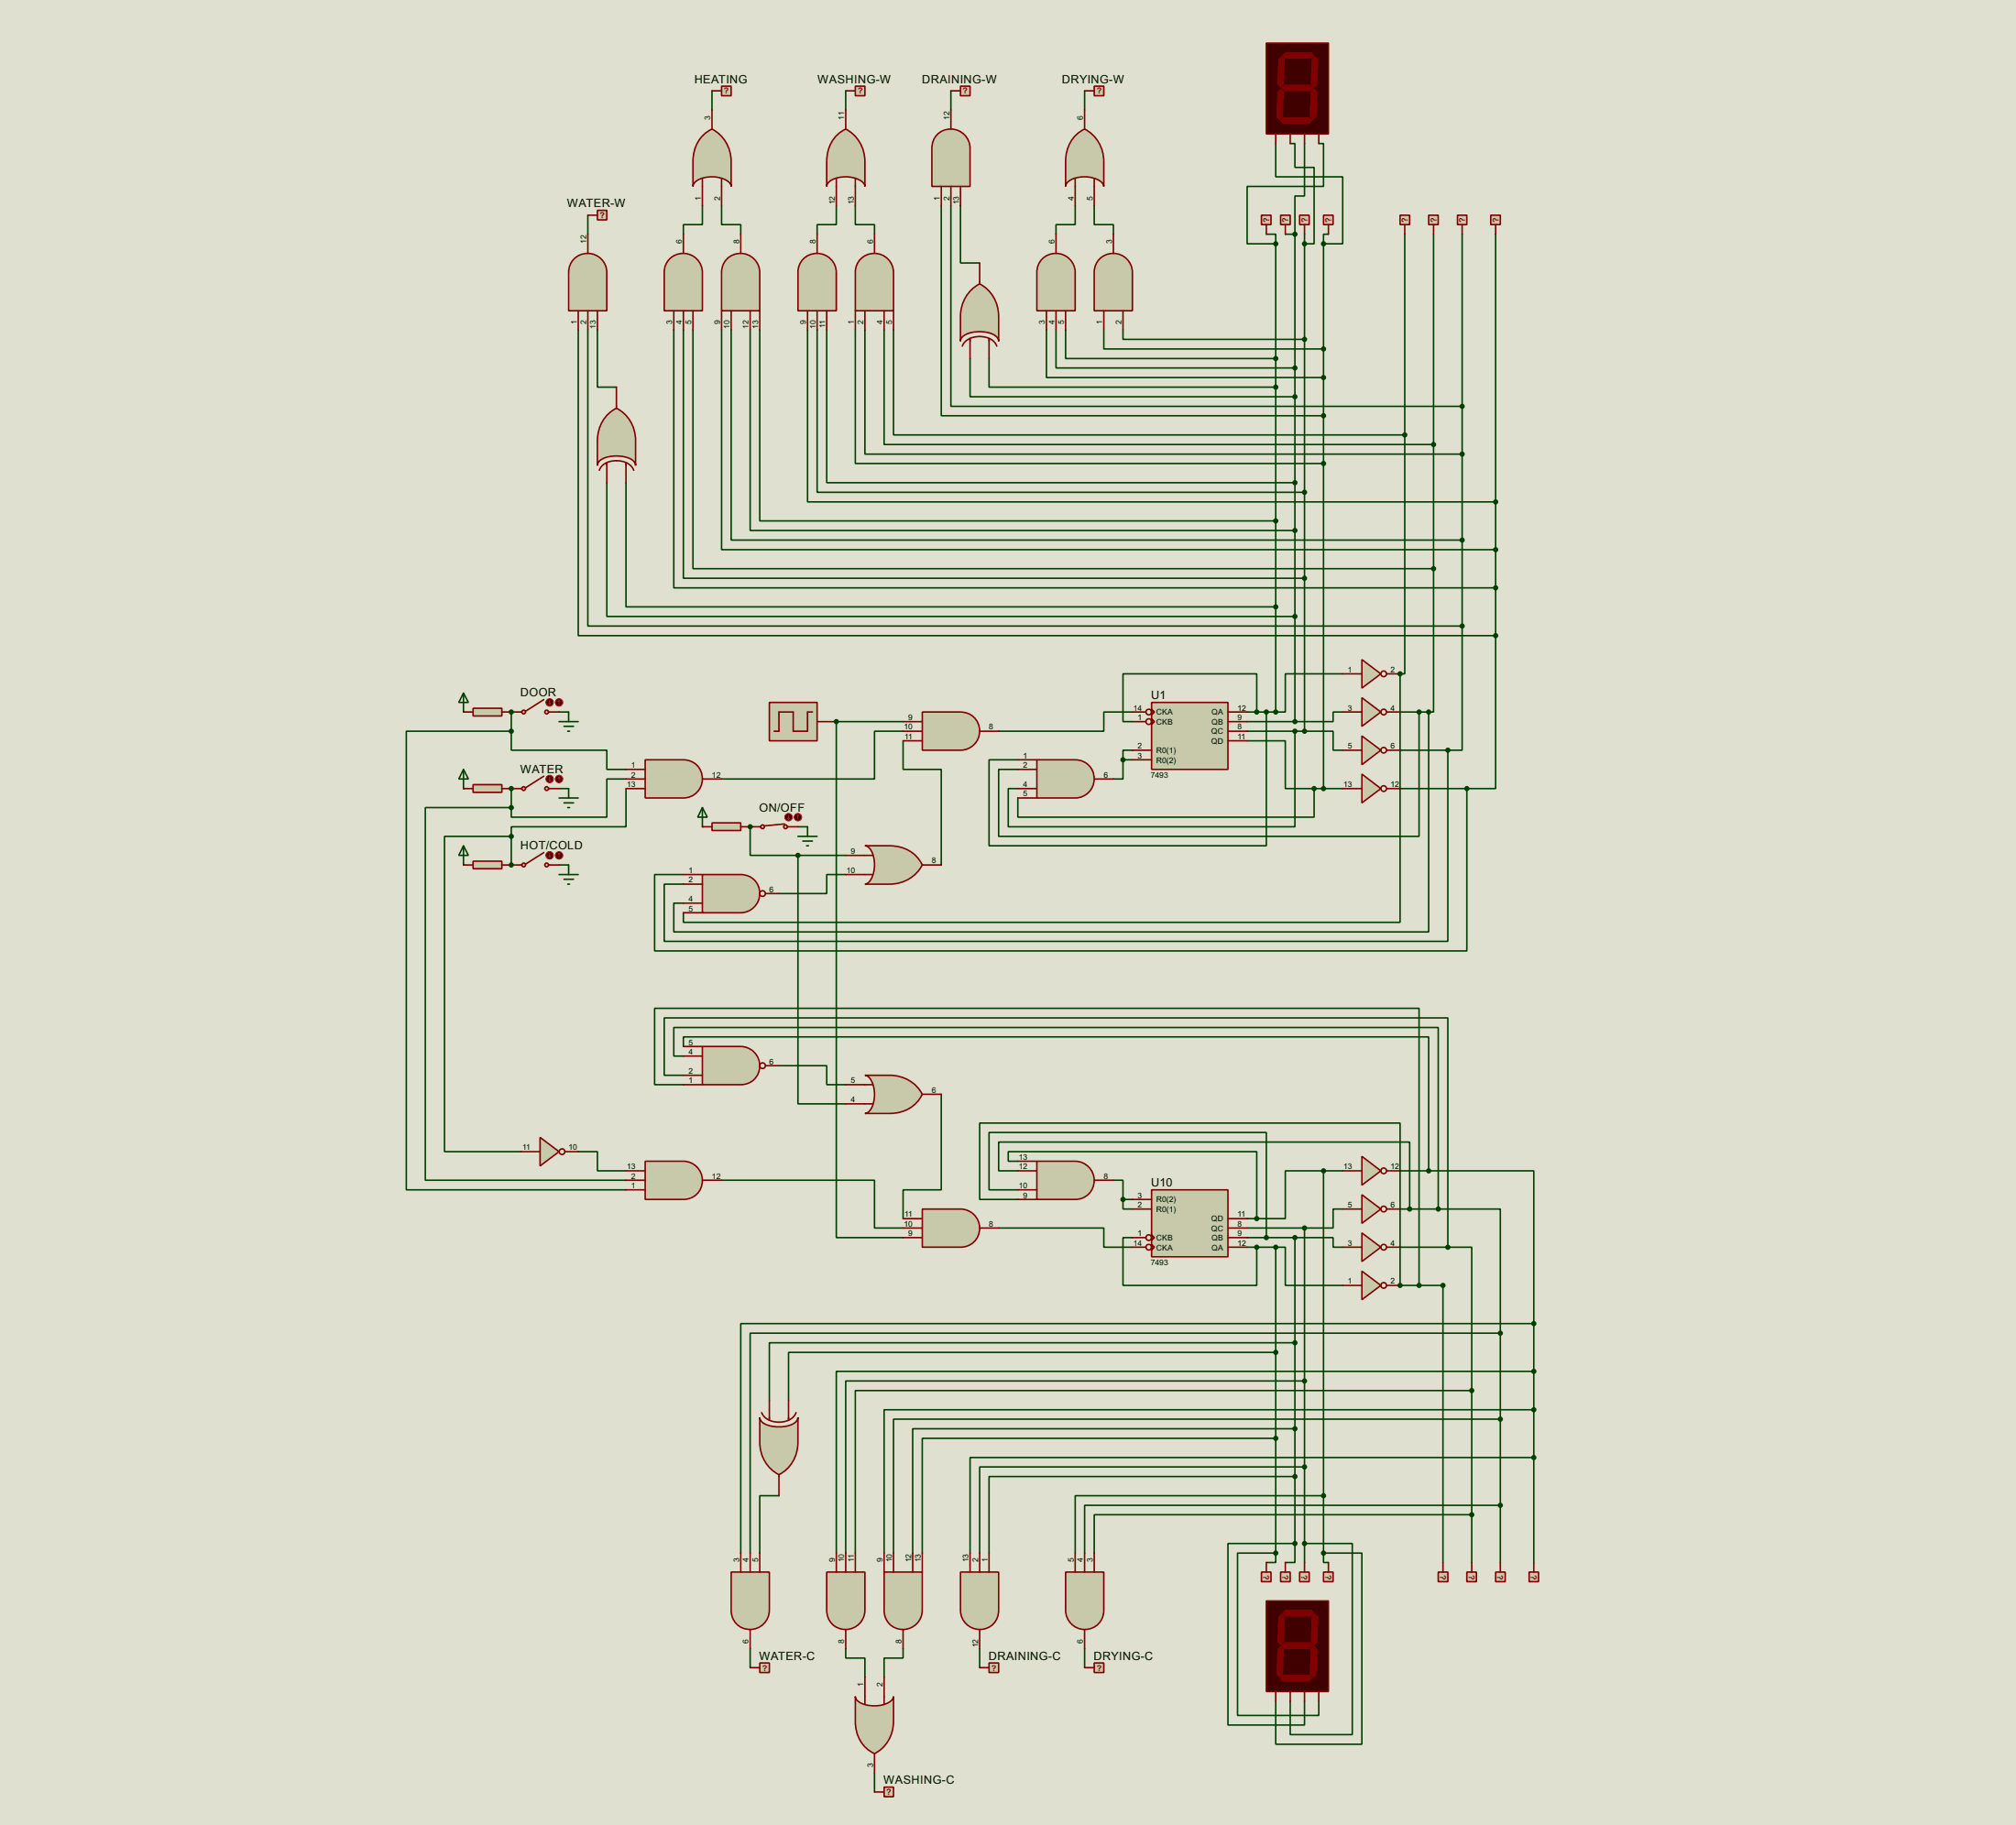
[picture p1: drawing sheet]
<svg xmlns="http://www.w3.org/2000/svg" width="536mm" height="485mm" viewBox="0 0 536 485" stroke-linecap="round" stroke-linejoin="round" font-family="sans-serif">
<path d="M0 0h535.9v485.1h-535.9z" fill="#e0e0d0"/>
<path d="M356.9 179.1h-15.2v10.2h-2.6M301 199.4h-2.5v2.6M331.5 189.3h2.6v-10.2h-35.6v12.7h2.5M331.5 194.4h22.9v5h2.5M331.5 196.9h10.2v12.7h7.6M344.2 194.4v25.4h-76.2v-10.2h2.6M356.9 189.3h-2.5v2.5h-22.9M372.2 189.3h5v33h-111.7v-17.8h5.1M298.5 202v5.1h-2.5M298.5 202h2.5M349.3 209.6v7.6h-78.7v-5.1M349.3 209.6h7.6" fill="none" stroke="#004000" stroke-width=".4"/>
<g fill="#004000">
<circle cx="123.2" cy="189.3" r=".2"/>
<circle cx="123.2" cy="209.6" r=".2"/>
<circle cx="123.2" cy="229.9" r=".2"/>
</g>
<path d="M148.6 189.3h2.6" fill="none" stroke="#004000" stroke-width=".4"/>
<circle cx="135.9" cy="189.3" r=".2" fill="#004000"/>
<path d="M148.6 209.6h2.6" fill="none" stroke="#004000" stroke-width=".4"/>
<circle cx="135.9" cy="209.6" r=".2" fill="#004000"/>
<path d="M148.6 229.9h2.6" fill="none" stroke="#004000" stroke-width=".4"/>
<circle cx="135.9" cy="229.9" r=".2" fill="#004000"/>
<path d="M240.1 194.4h-7.6v12.7h-40.7M240.1 196.9v7.6h10.1v25.4M301 189.3h-7.6v5.1h-27.9M377.2 189.3h2.6v58.4h-200.7v-7.6h2.6M224.8 232.5h-5v5h-12.7" fill="none" stroke="#004000" stroke-width=".4"/>
<circle cx="186.7" cy="219.8" r=".2" fill="#004000"/>
<path d="M212.1 219.8h2.6" fill="none" stroke="#004000" stroke-width=".4"/>
<circle cx="199.4" cy="219.8" r=".2" fill="#004000"/>
<g fill="none" stroke="#004000" stroke-width=".4">
<path d="M339.1 38.2v8.8h17.8v17.8h-5.1v-2.5h1.3M343 38.2h1.2v6.3h5.1v20.3h-2.5v-2.5M346.8 38.2v13.9h-2.6v10.2h-2.5M350.6 38.2h1.2v11.4h-20.3v15.2h7.6v-2.5h-2.5M135.9 194.4v5h25.4v5.1h5.1M135.9 194.4h-27.9v121.9h58.4M135.9 189.3v5.1M135.9 214.7h-22.8v99h53.3M135.9 209.6v5.1M166.4 207.1h-5.1v10.1h-25.4v-2.5M166.4 209.6v10.2h-30.5v2.5M199.4 219.8v7.6h12.7"/>
<path d="M135.9 222.3h-17.7v83.8h20.3M135.9 222.3v7.6M212.1 227.4v66h12.7M212.1 227.4h12.7M207.1 283.3h12.7v5h5M250.2 290.9v25.4h-10.1v7.6M153.7 306.1h5.1v5.1h7.6M191.8 313.7h40.7v12.7h7.6M296 313.7h2.5v5.1M298.5 318.8v2.6h2.5M298.5 318.8h2.5M351.8 311.2h5.1"/>
<path d="M265.5 326.4h27.9v5.1h7.6M301 329h-2.5v12.7h35.6v-10.2M331.5 331.5h10.2v10.2h15.2M344.2 329h10.2v2.5h2.5M356.9 321.4h-2.5v5h-22.9M383.6 341.7v73.6M336.6 415.3h2.5v-2.5h-10.1v43.2h21.6v-3.8M341.7 415.3h2.5v-5h-17.8v48.2h20.4v-6.3M346.8 415.3v-5h12.7v50.8h-16.5v-8.9M353.1 415.3h-1.3v-2.5h10.2v50.8h-22.9v-11.4"/>
</g>
<circle cx="372.2" cy="179.1" r=".2" fill="#004000"/>
<g fill="none" stroke="#004000" stroke-width=".4">
<path d="M189.3 24.2v5.1M224.8 24.2v5.1M252.8 24.2v5.1M288.3 24.2v5.1M156.3 57.2v5.1M186.7 54.7v5h-5v2.6M191.8 54.7v5h5.1v2.6M222.3 54.7v5h-5.1v2.6M227.4 54.7v5h5.1v2.6M250.2 54.7v55.8h101.6M252.8 54.7v53.3h135.9M255.3 54.7v15.2h5.1"/>
<path d="M285.8 54.7v5h-5.1v2.6M290.9 54.7v5h5.1v2.6M339.1 64.8v124.5h-5M344.2 62.3v129.5M346.8 64.8v129.6M351.8 64.8v144.8M373.4 62.3v53.3M381.1 62.3v88.9M388.7 62.3v104.1M397.6 62.3v106.7M153.7 87.7v81.3h243.9M156.3 87.7v78.7h232.4"/>
<path d="M158.8 87.7v15.2h5.1M179.1 87.7v68.6h218.5M181.7 87.7v66h165.1M184.2 87.7v63.5h196.9M191.8 87.7v58.4h205.8M194.4 87.7v55.9h194.3M199.4 87.7v53.3h144.8M202 87.7v50.8h137.1M214.7 87.7v45.7h182.9M217.2 87.7v43.2h129.6M219.8 87.7v40.6h124.4M227.4 87.7v35.5h124.4"/>
<path d="M229.9 87.7v33h158.8M235 87.7v30.5h146.1M237.5 87.7v27.9h135.9M257.9 95.3v10.2h86.3M262.9 95.3v7.6h76.2M278.2 87.7v12.7h73.6M280.7 87.7v10.1h63.5M283.3 87.7v7.6h55.8M293.4 87.7v5.1h58.4M298.5 87.7v2.5h48.3M373.4 115.6v63.5h-1.2v66.1h-190.5v-2.6M161.3 128.3v35.6h182.9"/>
<path d="M166.4 128.3v33h172.7M381.1 151.2v38.1h-1.3M388.7 166.4v33h-3.8M397.6 169v40.6h-7.7M336.6 189.3v35.5h-73.7v-22.8h7.7M372.2 199.4h12.7M384.9 199.4v50.8h-208.3v-15.2h5.1M372.2 209.6h17.7M389.9 209.6v43.2h-215.9v-20.3h7.7M181.7 278.2v-2.6h198.1v35.6h-7.6M181.7 280.7h-2.6v-7.6h203.2v48.3h-10.1M181.7 285.8h-5.1v-15.2h208.3v60.9h-12.7"/>
<path d="M181.7 288.3h-7.7v-20.3h203.2v73.7M270.6 308.7h-2.6v-2.6h66.1v17.8M270.6 311.2h-5.1v-7.6h109.2v17.8M270.6 316.3h-7.7v-15.3h73.7v28M351.8 311.2h-10.1v12.7h-7.6M331.5 323.9h2.6M331.5 329h12.7M372.2 341.7h11.4"/>
</g>
<circle cx="372.2" cy="341.7" r=".2" fill="#004000"/>
<g fill="none" stroke="#004000" stroke-width=".4">
<path d="M240.1 191.8h-17.8v137.2h17.8M270.6 318.8h-10.2v-20.3h111.8v43.2M351.8 311.2v101.6M379.8 311.2h27.9v40.6M339.1 331.5v81.3M344.2 329v81.3M346.8 326.4v83.9M382.3 321.4h16.5v33M384.9 331.5h6.3v38.1M339.1 359.5h-129.5v12.7M344.2 356.9h-139.7v15.3M398.8 354.4h-199.4v58.4"/>
<path d="M398.8 354.4v60.9M407.7 351.8h-210.8v61M407.7 351.8v63.5M344.2 379.8h-101.6v33M346.8 367.1h-122v45.7M391.2 369.6h-163.8v43.2M391.2 369.6v45.7M398.8 377.2h-161.3v35.6M407.7 364.5h-185.4v48.3M407.7 374.7h-172.7v38.1M207.1 397.6h-5.1v15.2M339.1 382.3h-93.9v30.5"/>
<path d="M344.2 392.5h-81.3v20.3M346.8 389.9h-86.4v22.9M351.8 397.6h-66v15.2M407.7 387.4h-149.8v25.4M391.2 402.6h-100.3v10.2M398.8 400.1h-110.5v12.7M199.4 438.2v5.1M224.8 438.2v2.5h5.1v5.1M240.1 438.2v2.5h-5.1v5.1M260.4 438.2v5.1M288.3 438.2v5.1M232.5 471.2v5.1"/>
</g>
<circle cx="222.3" cy="191.8" r=".2" fill="#004000"/>
<path d="M306.1 186.7h20.3v17.8h-20.3z" fill="#c8c8aa" stroke="#800000" stroke-width=".4"/>
<g fill="none" stroke="#800000" stroke-width=".4">
<path d="M301 189.3h3.6M301 191.8h3.6M301 199.4h5.1M306.1 188.5l.8 .8-.8 .7zM306.1 191.1l.8 .7-.8 .8zM326.4 189.3h5.1M326.4 191.8h5.1M326.4 194.4h5.1M326.4 196.9h5.1M301 202h5.1"/>
<circle cx="305.3" cy="191.8" r=".75"/>
<circle cx="305.3" cy="189.3" r=".75"/>
</g>
<circle cx="334" cy="189.3" r=".5" fill="#004000" stroke="#004000" stroke-width=".4"/>
<path d="M345.5 57.2h2.5v2.5h-2.5z" fill="#c8c8aa" stroke="#800000" stroke-width=".4"/>
<path d="M346.8 59.7v2.6" fill="none" stroke="#800000" stroke-width=".4"/>
<path d="M351.8 57.2h2.6v2.5h-2.6z" fill="#c8c8aa" stroke="#800000" stroke-width=".4"/>
<path d="M353.1 59.7v2.6" fill="none" stroke="#800000" stroke-width=".4"/>
<path d="M340.4 57.2h2.6v2.5h-2.6z" fill="#c8c8aa" stroke="#800000" stroke-width=".4"/>
<path d="M341.7 59.7v2.6" fill="none" stroke="#800000" stroke-width=".4"/>
<path d="M335.3 57.2h2.6v2.5h-2.6z" fill="#c8c8aa" stroke="#800000" stroke-width=".4"/>
<path d="M336.6 59.7v2.6" fill="none" stroke="#800000" stroke-width=".4"/>
<path d="M362 175.3l5.1 3.8-5.1 3.8z" fill="#c8c8aa" stroke="#800000" stroke-width=".4"/>
<g fill="none" stroke="#800000" stroke-width=".4">
<path d="M356.9 179.1h5.1M368.6 179.1h3.6"/>
<circle cx="367.8" cy="179.1" r=".75"/>
</g>
<path d="M362 185.5l5.1 3.8-5.1 3.8z" fill="#c8c8aa" stroke="#800000" stroke-width=".4"/>
<g fill="none" stroke="#800000" stroke-width=".4">
<path d="M356.9 189.3h5.1M368.6 189.3h3.6"/>
<circle cx="367.8" cy="189.3" r=".75"/>
</g>
<path d="M362 195.6l5.1 3.8-5.1 3.9z" fill="#c8c8aa" stroke="#800000" stroke-width=".4"/>
<g fill="none" stroke="#800000" stroke-width=".4">
<path d="M356.9 199.4h5.1M368.6 199.4h3.6"/>
<circle cx="367.8" cy="199.4" r=".75"/>
</g>
<path d="M362 205.8l5.1 3.8-5.1 3.8z" fill="#c8c8aa" stroke="#800000" stroke-width=".4"/>
<g fill="none" stroke="#800000" stroke-width=".4">
<path d="M356.9 209.6h5.1M368.6 209.6h3.6"/>
<circle cx="367.8" cy="209.6" r=".75"/>
</g>
<path d="M387.4 57.2h2.5v2.5h-2.5z" fill="#c8c8aa" stroke="#800000" stroke-width=".4"/>
<path d="M388.7 59.7v2.6" fill="none" stroke="#800000" stroke-width=".4"/>
<path d="M396.3 57.2h2.5v2.5h-2.5z" fill="#c8c8aa" stroke="#800000" stroke-width=".4"/>
<path d="M397.6 59.7v2.6" fill="none" stroke="#800000" stroke-width=".4"/>
<path d="M379.8 57.2h2.5v2.5h-2.5z" fill="#c8c8aa" stroke="#800000" stroke-width=".4"/>
<path d="M381.1 59.7v2.6" fill="none" stroke="#800000" stroke-width=".4"/>
<path d="M372.2 57.2h2.5v2.5h-2.5z" fill="#c8c8aa" stroke="#800000" stroke-width=".4"/>
<path d="M373.4 59.7v2.6" fill="none" stroke="#800000" stroke-width=".4"/>
<g fill="#004000" stroke="#004000" stroke-width=".4">
<circle cx="339.1" cy="189.3" r=".5"/>
<circle cx="351.8" cy="209.6" r=".5"/>
<circle cx="346.7" cy="194.4" r=".5"/>
<circle cx="344.2" cy="191.8" r=".5"/>
</g>
<path d="M275.6 202h10.2a5.1 5.1 0 0 1 5.1 5 5.1 5.1 0 0 1-5.1 5.1h-10.2z" fill-rule="evenodd" fill="#c8c8aa" stroke="#800000" stroke-width=".4"/>
<path d="M270.6 202h5M270.6 204.5h5M270.6 209.6h5M270.6 212.1h5M290.9 207.1h5.1" fill="none" stroke="#800000" stroke-width=".4"/>
<g fill="#004000" stroke="#004000" stroke-width=".4">
<circle cx="349.3" cy="209.6" r=".5"/>
<circle cx="344.2" cy="194.4" r=".5"/>
<circle cx="377.2" cy="189.3" r=".5"/>
</g>
<path d="M336.6 11.5h16.5v24.1h-16.5z" fill="#400000" stroke="#800000" stroke-width=".4"/>
<g fill="#800000" stroke="#800000" stroke-width=".24">
<path d="M340.9 14.8l.8-.8h6.8l.8 .8-.8 .7h-6.8z" fill-rule="evenodd"/>
<path d="M348.8 15.8l.8-.8 .7 .8-.2 6.6-.8 .8-.8-.8z" fill-rule="evenodd"/>
<path d="M340.7 23.4l.7-.7h6.9l.8 .7-.8 .8h-6.9z" fill-rule="evenodd"/>
<path d="M340.7 15l.7 .8-.2 6.6-.8 .8-.7-.8 .2-6.6z" fill-rule="evenodd"/>
<path d="M348.5 24.4l.8-.7 .8 .7-.3 6.6-.7 .8-.8-.8z" fill-rule="evenodd"/>
<path d="M341.2 31.3h6.8l.8 .8-.8 .7h-6.8l-.8-.7z" fill-rule="evenodd"/>
<path d="M339.7 24.4l.7-.7 .8 .7-.3 6.6-.7 .8-.8-.8z" fill-rule="evenodd"/>
</g>
<path d="M339.1 35.6v2.6M343 35.6v2.6M346.8 35.6v2.6M350.6 35.6v2.6" fill="none" stroke="#800000" stroke-width=".4"/>
<circle cx="298.5" cy="202" r=".5" fill="#004000" stroke="#004000" stroke-width=".4"/>
<path d="M123.2 184.2l1.3 2.5h-2.5zM123.2 184.2v5.1" fill="none" stroke="#004000" stroke-width=".4"/>
<path d="M125.8 188.3h7.6v2h-7.6z" fill="#c8c8aa" stroke="#800000" stroke-width=".4"/>
<path d="M123.2 189.3h2.6M133.4 189.3h2.5" fill="none" stroke="#800000" stroke-width=".4"/>
<path d="M148.6 191.8h5.1M149.9 193.1h2.6M150.9 194.4h.5M151.2 189.3v2.5M123.2 204.5l1.3 2.6h-2.5zM123.2 204.5v5.1" fill="none" stroke="#004000" stroke-width=".4"/>
<path d="M125.8 208.6h7.6v2h-7.6z" fill="#c8c8aa" stroke="#800000" stroke-width=".4"/>
<path d="M123.2 209.6h2.6M133.4 209.6h2.5" fill="none" stroke="#800000" stroke-width=".4"/>
<path d="M148.6 212.1h5.1M149.9 213.4h2.6M150.9 214.7h.5M151.2 209.6v2.5M123.2 224.8l1.3 2.6h-2.5zM123.2 224.8v5.1" fill="none" stroke="#004000" stroke-width=".4"/>
<path d="M125.8 228.9h7.6v2h-7.6z" fill="#c8c8aa" stroke="#800000" stroke-width=".4"/>
<path d="M123.2 229.9h2.6M133.4 229.9h2.5" fill="none" stroke="#800000" stroke-width=".4"/>
<path d="M148.6 232.5h5.1M149.9 233.7h2.6M150.9 235h.5M151.2 229.9v2.6" fill="none" stroke="#004000" stroke-width=".4"/>
<g fill="#c8c8aa" stroke="#800000" stroke-width=".4">
<circle cx="145.3" cy="189.3" r=".5"/>
<circle cx="139.2" cy="189.3" r=".5"/>
</g>
<path d="M135.9 189.3h2.8M144.6 186l-4.8 3M145.9 189.3h2.7" fill="none" stroke="#800000" stroke-width=".4"/>
<circle cx="146.1" cy="186.7" r="1" fill="#400000" stroke="#f00" stroke-width=".24"/>
<path d="M145.9 187l.2 .3M146.1 186.2v1.1M146.4 187l-.3 .3" fill="none" stroke="#f00" stroke-width=".24"/>
<circle cx="148.6" cy="186.7" r="1" fill="#400000" stroke="#f00" stroke-width=".24"/>
<path d="M148.6 186.2l-.2 .3M148.6 186.2l.3 .3M148.6 186.2v1.1" fill="none" stroke="#f00" stroke-width=".24"/>
<circle cx="135.9" cy="189.3" r=".5" fill="#004000" stroke="#004000" stroke-width=".4"/>
<g fill="#c8c8aa" stroke="#800000" stroke-width=".4">
<circle cx="145.3" cy="209.6" r=".5"/>
<circle cx="139.2" cy="209.6" r=".5"/>
</g>
<path d="M135.9 209.6h2.8M144.6 206.3l-4.8 3.1M145.9 209.6h2.7" fill="none" stroke="#800000" stroke-width=".4"/>
<circle cx="146.1" cy="207.1" r="1" fill="#400000" stroke="#f00" stroke-width=".24"/>
<path d="M145.9 207.3l.2 .3M146.1 206.6v1M146.4 207.3l-.3 .3" fill="none" stroke="#f00" stroke-width=".24"/>
<circle cx="148.6" cy="207.1" r="1" fill="#400000" stroke="#f00" stroke-width=".24"/>
<path d="M148.6 206.6l-.2 .2M148.6 206.6l.3 .2M148.6 206.6v1" fill="none" stroke="#f00" stroke-width=".24"/>
<circle cx="135.9" cy="209.6" r=".5" fill="#004000" stroke="#004000" stroke-width=".4"/>
<g fill="#c8c8aa" stroke="#800000" stroke-width=".4">
<circle cx="145.3" cy="229.9" r=".5"/>
<circle cx="139.2" cy="229.9" r=".5"/>
</g>
<path d="M135.9 229.9h2.8M144.6 226.6l-4.8 3.1M145.9 229.9h2.7" fill="none" stroke="#800000" stroke-width=".4"/>
<circle cx="146.1" cy="227.4" r="1" fill="#400000" stroke="#f00" stroke-width=".24"/>
<path d="M145.9 227.6l.2 .3M146.1 226.9v1M146.4 227.6l-.3 .3" fill="none" stroke="#f00" stroke-width=".24"/>
<circle cx="148.6" cy="227.4" r="1" fill="#400000" stroke="#f00" stroke-width=".24"/>
<path d="M148.6 226.9l-.2 .2M148.6 226.9l.3 .2M148.6 226.9v1" fill="none" stroke="#f00" stroke-width=".24"/>
<circle cx="135.9" cy="229.9" r=".5" fill="#004000" stroke="#004000" stroke-width=".4"/>
<path d="M245.2 189.3h10.1a5.1 5.1 0 0 1 5.1 5 5.1 5.1 0 0 1-5.1 5.1h-10.1z" fill-rule="evenodd" fill="#c8c8aa" stroke="#800000" stroke-width=".4"/>
<path d="M240.1 191.8h5.1M240.1 194.4h5.1M240.1 196.9h5.1M260.4 194.4h5.1" fill="none" stroke="#800000" stroke-width=".4"/>
<circle cx="379.7" cy="189.3" r=".5" fill="#004000" stroke="#004000" stroke-width=".4"/>
<path d="M171.5 202h10.2a5.1 5.1 0 0 1 5 5 5.1 5.1 0 0 1-5 5.1h-10.2z" fill-rule="evenodd" fill="#c8c8aa" stroke="#800000" stroke-width=".4"/>
<path d="M166.4 204.5h5.1M166.4 207.1h5.1M166.4 209.6h5.1M186.7 207.1h5.1" fill="none" stroke="#800000" stroke-width=".4"/>
<path d="M186.7 232.5h10.2a5.1 5.1 0 0 1 5.1 5 5.1 5.1 0 0 1-5.1 5.1h-10.2z" fill-rule="evenodd" fill="#c8c8aa" stroke="#800000" stroke-width=".4"/>
<g fill="none" stroke="#800000" stroke-width=".4">
<path d="M181.7 232.5h5M181.7 235h5M203.5 237.5h3.6M181.7 240.1h5M181.7 242.6h5"/>
<circle cx="202.7" cy="237.5" r=".75"/>
</g>
<path d="M229.9 224.8h6.6a9.2 9.2 0 0 1 8.7 5.1 9.6 9.6 0 0 1-8.7 5.1h-6.6a3.5 3.5 0 0 0 2.3-3.1 7.3 7.3 0 0 0-1.4-6.7z" fill-rule="evenodd" fill="#c8c8aa" stroke="#800000" stroke-width=".4"/>
<path d="M224.8 227.4h7.2M224.8 232.5h7.2M245.2 229.9h5" fill="none" stroke="#800000" stroke-width=".4"/>
<path d="M186.7 214.7l1.3 2.5h-2.5zM186.7 214.7v5.1" fill="none" stroke="#004000" stroke-width=".4"/>
<path d="M189.3 218.7h7.6v2.1h-7.6z" fill="#c8c8aa" stroke="#800000" stroke-width=".4"/>
<path d="M186.7 219.8h2.6M196.9 219.8h2.5" fill="none" stroke="#800000" stroke-width=".4"/>
<path d="M214.7 219.8v2.5M212.1 222.3h5.1M213.4 223.6h2.6M214.4 224.8h.5" fill="none" stroke="#004000" stroke-width=".4"/>
<g fill="#c8c8aa" stroke="#800000" stroke-width=".4">
<circle cx="208.8" cy="219.8" r=".5"/>
<circle cx="202.7" cy="219.8" r=".5"/>
</g>
<path d="M199.4 219.8h2.8M208.6 219l-5.3 .5M209.4 219.8h2.7" fill="none" stroke="#800000" stroke-width=".4"/>
<circle cx="209.6" cy="217.2" r="1" fill="#400000" stroke="#f00" stroke-width=".24"/>
<path d="M209.4 217.5l.2 .2M209.6 216.7v1M209.9 217.5l-.3 .2" fill="none" stroke="#f00" stroke-width=".24"/>
<circle cx="212.1" cy="217.2" r="1" fill="#400000" stroke="#f00" stroke-width=".24"/>
<path d="M212.1 216.7l-.2 .3M212.1 216.7l.3 .3M212.1 216.7v1" fill="none" stroke="#f00" stroke-width=".24"/>
<g fill="#004000" stroke="#004000" stroke-width=".4">
<circle cx="199.4" cy="219.8" r=".5"/>
<circle cx="339.1" cy="64.8" r=".5"/>
<circle cx="344.2" cy="62.3" r=".5"/>
<circle cx="346.7" cy="64.8" r=".5"/>
<circle cx="351.8" cy="64.8" r=".5"/>
</g>
<path d="M306.1 316.3h20.3v17.8h-20.3z" fill="#c8c8aa" stroke="#800000" stroke-width=".4"/>
<g fill="none" stroke="#800000" stroke-width=".4">
<path d="M301 318.8h5.1M301 331.5h3.6M301 329h3.6M301 321.4h5.1M306.1 330.8l.8 .7-.8 .8zM306.1 328.2l.8 .8-.8 .7zM326.4 331.5h5.1M326.4 329h5.1M326.4 326.4h5.1M326.4 323.9h5.1"/>
<circle cx="305.3" cy="331.5" r=".75"/>
<circle cx="305.3" cy="329" r=".75"/>
</g>
<path d="M345.5 417.9h2.5v2.5h-2.5z" fill="#c8c8aa" stroke="#800000" stroke-width=".4"/>
<path d="M346.8 415.3v2.6" fill="none" stroke="#800000" stroke-width=".4"/>
<path d="M351.8 417.9h2.6v2.5h-2.6z" fill="#c8c8aa" stroke="#800000" stroke-width=".4"/>
<path d="M353.1 415.3v2.6" fill="none" stroke="#800000" stroke-width=".4"/>
<path d="M340.4 417.9h2.6v2.5h-2.6z" fill="#c8c8aa" stroke="#800000" stroke-width=".4"/>
<path d="M341.7 415.3v2.6" fill="none" stroke="#800000" stroke-width=".4"/>
<path d="M335.3 417.9h2.6v2.5h-2.6z" fill="#c8c8aa" stroke="#800000" stroke-width=".4"/>
<path d="M336.6 415.3v2.6" fill="none" stroke="#800000" stroke-width=".4"/>
<path d="M362 337.9l5.1 3.8-5.1 3.8z" fill="#c8c8aa" stroke="#800000" stroke-width=".4"/>
<g fill="none" stroke="#800000" stroke-width=".4">
<path d="M356.9 341.7h5.1M368.6 341.7h3.6"/>
<circle cx="367.8" cy="341.7" r=".75"/>
</g>
<path d="M362 327.7l5.1 3.8-5.1 3.8z" fill="#c8c8aa" stroke="#800000" stroke-width=".4"/>
<g fill="none" stroke="#800000" stroke-width=".4">
<path d="M356.9 331.5h5.1M368.6 331.5h3.6"/>
<circle cx="367.8" cy="331.5" r=".75"/>
</g>
<path d="M362 317.6l5.1 3.8-5.1 3.8z" fill="#c8c8aa" stroke="#800000" stroke-width=".4"/>
<g fill="none" stroke="#800000" stroke-width=".4">
<path d="M356.9 321.4h5.1M368.6 321.4h3.6"/>
<circle cx="367.8" cy="321.4" r=".75"/>
</g>
<path d="M362 307.4l5.1 3.8-5.1 3.8z" fill="#c8c8aa" stroke="#800000" stroke-width=".4"/>
<g fill="none" stroke="#800000" stroke-width=".4">
<path d="M356.9 311.2h5.1M368.6 311.2h3.6"/>
<circle cx="367.8" cy="311.2" r=".75"/>
</g>
<path d="M397.6 417.9h2.5v2.5h-2.5z" fill="#c8c8aa" stroke="#800000" stroke-width=".4"/>
<path d="M398.8 415.3v2.6" fill="none" stroke="#800000" stroke-width=".4"/>
<path d="M406.5 417.9h2.5v2.5h-2.5z" fill="#c8c8aa" stroke="#800000" stroke-width=".4"/>
<path d="M407.7 415.3v2.6" fill="none" stroke="#800000" stroke-width=".4"/>
<path d="M389.9 417.9h2.6v2.5h-2.6z" fill="#c8c8aa" stroke="#800000" stroke-width=".4"/>
<path d="M391.2 415.3v2.6" fill="none" stroke="#800000" stroke-width=".4"/>
<path d="M382.3 417.9h2.6v2.5h-2.6z" fill="#c8c8aa" stroke="#800000" stroke-width=".4"/>
<path d="M383.6 415.3v2.6" fill="none" stroke="#800000" stroke-width=".4"/>
<g fill="#004000" stroke="#004000" stroke-width=".4">
<circle cx="339.1" cy="331.5" r=".5"/>
<circle cx="351.8" cy="311.2" r=".5"/>
<circle cx="346.7" cy="326.4" r=".5"/>
<circle cx="344.2" cy="329" r=".5"/>
</g>
<path d="M275.6 308.7h10.2a5.1 5.1 0 0 1 5.1 5 5.1 5.1 0 0 1-5.1 5.1h-10.2z" fill-rule="evenodd" fill="#c8c8aa" stroke="#800000" stroke-width=".4"/>
<path d="M270.6 318.8h5M270.6 316.3h5M270.6 311.2h5M270.6 308.7h5M290.9 313.7h5.1" fill="none" stroke="#800000" stroke-width=".4"/>
<g fill="#004000" stroke="#004000" stroke-width=".4">
<circle cx="383.5" cy="341.7" r=".5"/>
<circle cx="298.5" cy="318.8" r=".5"/>
</g>
<path d="M245.2 321.4h10.1a5.1 5.1 0 0 1 5.1 5 5.1 5.1 0 0 1-5.1 5.1h-10.1z" fill-rule="evenodd" fill="#c8c8aa" stroke="#800000" stroke-width=".4"/>
<path d="M240.1 329h5.1M240.1 326.4h5.1M240.1 323.9h5.1M260.4 326.4h5.1" fill="none" stroke="#800000" stroke-width=".4"/>
<path d="M171.5 308.7h10.2a5.1 5.1 0 0 1 5 5 5.1 5.1 0 0 1-5 5.1h-10.2z" fill-rule="evenodd" fill="#c8c8aa" stroke="#800000" stroke-width=".4"/>
<path d="M166.4 316.3h5.1M166.4 313.7h5.1M166.4 311.2h5.1M186.7 313.7h5.1" fill="none" stroke="#800000" stroke-width=".4"/>
<path d="M186.7 278.2h10.2a5.1 5.1 0 0 1 5.1 5 5.1 5.1 0 0 1-5.1 5.1h-10.2z" fill-rule="evenodd" fill="#c8c8aa" stroke="#800000" stroke-width=".4"/>
<g fill="none" stroke="#800000" stroke-width=".4">
<path d="M181.7 278.2h5M181.7 288.3h5M181.7 285.8h5M181.7 280.7h5M203.5 283.3h3.6"/>
<circle cx="202.7" cy="283.3" r=".75"/>
</g>
<path d="M229.9 285.8h6.6a9.6 9.6 0 0 1 8.7 5.1 9.1 9.1 0 0 1-8.7 5.1h-6.6a3.3 3.3 0 0 0 2.3-3.1 7.4 7.4 0 0 0-1.4-6.7z" fill-rule="evenodd" fill="#c8c8aa" stroke="#800000" stroke-width=".4"/>
<path d="M224.8 293.4h7.2M224.8 288.3h7.2M245.2 290.9h5" fill="none" stroke="#800000" stroke-width=".4"/>
<g fill="#004000" stroke="#004000" stroke-width=".4">
<circle cx="334" cy="331.5" r=".5"/>
<circle cx="135.9" cy="194.4" r=".5"/>
<circle cx="135.9" cy="214.7" r=".5"/>
</g>
<path d="M143.6 302.3l5 3.8-5 3.8z" fill="#c8c8aa" stroke="#800000" stroke-width=".4"/>
<g fill="none" stroke="#800000" stroke-width=".4">
<path d="M138.5 306.1h5.1M150.2 306.1h3.5"/>
<circle cx="149.4" cy="306.1" r=".75"/>
</g>
<g fill="#004000" stroke="#004000" stroke-width=".4">
<circle cx="135.9" cy="222.3" r=".5"/>
<circle cx="212.1" cy="227.4" r=".5"/>
<circle cx="339.1" cy="412.8" r=".5"/>
<circle cx="344.2" cy="410.3" r=".5"/>
<circle cx="346.7" cy="410.3" r=".5"/>
<circle cx="351.8" cy="412.8" r=".5"/>
</g>
<path d="M336.6 425.5h16.5v24.1h-16.5z" fill="#400000" stroke="#800000" stroke-width=".4"/>
<g fill="#800000" stroke="#800000" stroke-width=".24">
<path d="M341.7 428h6.8l.8 .8-.8 .8h-6.8l-.8-.8z" fill-rule="evenodd"/>
<path d="M348.8 429.8l.8-.7 .7 .7-.2 6.6-.8 .8-.8-.8z" fill-rule="evenodd"/>
<path d="M341.4 436.7h6.9l.8 .7-.8 .8h-6.9l-.7-.8z" fill-rule="evenodd"/>
<path d="M339.9 429.8l.8-.7 .7 .7-.2 6.6-.8 .8-.7-.8z" fill-rule="evenodd"/>
<path d="M348.5 438.5l.8-.8 .8 .8-.3 6.6-.7 .7-.8-.7z" fill-rule="evenodd"/>
<path d="M340.4 446.1l.8-.8h6.8l.8 .8-.8 .7h-6.8z" fill-rule="evenodd"/>
<path d="M340.4 437.7l.8 .8-.3 6.6-.7 .7-.8-.7 .3-6.6z" fill-rule="evenodd"/>
</g>
<path d="M339.1 449.6v2.6M343 449.6v2.6M346.8 449.6v2.6M350.6 449.6v2.6" fill="none" stroke="#800000" stroke-width=".4"/>
<g fill="#004000" stroke="#004000" stroke-width=".4">
<circle cx="372.1" cy="179.1" r=".5"/>
<circle cx="384.8" cy="199.4" r=".5"/>
<circle cx="389.9" cy="209.6" r=".5"/>
<circle cx="336.6" cy="189.3" r=".5"/>
</g>
<path d="M152.9 68.6a5.1 5.1 0 0 1 5.4-.8 5.1 5.1 0 0 1 3 4.6v10.2h-10.1v-10.2a5.1 5.1 0 0 1 1.7-3.8z" fill-rule="evenodd" fill="#c8c8aa" stroke="#800000" stroke-width=".4"/>
<path d="M156.3 62.3v5.1M153.7 82.6v5.1M156.3 82.6v5.1M158.8 82.6v5.1" fill="none" stroke="#800000" stroke-width=".4"/>
<g fill="#004000" stroke="#004000" stroke-width=".4">
<circle cx="397.5" cy="169" r=".5"/>
<circle cx="388.6" cy="166.4" r=".5"/>
</g>
<path d="M161.4 110.3l2.5-1.8a9.5 9.5 0 0 1 5.1 8.6v6.7a3.2 3.2 0 0 0-3.2-2.4 7.7 7.7 0 0 0-6.6 1.3l-.4 1.1v-6.7a9.9 9.9 0 0 1 2.6-6.8z" fill-rule="evenodd" fill="#c8c8aa" stroke="#800000" stroke-width=".4"/>
<path d="M163.9 102.9v5.6M159.3 125a5.1 5.1 0 0 1 6.2-2.4 4 4 0 0 1 3 2.4M161.3 123v5.3M166.4 123v5.3" fill="none" stroke="#800000" stroke-width=".4"/>
<g fill="#004000" stroke="#004000" stroke-width=".4">
<circle cx="344.2" cy="163.9" r=".5"/>
<circle cx="339.1" cy="161.3" r=".5"/>
</g>
<path d="M158.8 55.9h2.5v2.6h-2.5z" fill="#c8c8aa" stroke="#800000" stroke-width=".4"/>
<path d="M156.3 57.2h2.5" fill="none" stroke="#800000" stroke-width=".4"/>
<path d="M178.3 68.6a5.1 5.1 0 0 1 5.4-.8 5.1 5.1 0 0 1 3 4.6v10.2h-10.1v-10.2a5.1 5.1 0 0 1 1.7-3.8z" fill-rule="evenodd" fill="#c8c8aa" stroke="#800000" stroke-width=".4"/>
<path d="M181.7 62.3v5.1M179.1 82.6v5.1M181.7 82.6v5.1M184.2 82.6v5.1" fill="none" stroke="#800000" stroke-width=".4"/>
<g fill="#004000" stroke="#004000" stroke-width=".4">
<circle cx="397.5" cy="156.3" r=".5"/>
<circle cx="346.7" cy="153.7" r=".5"/>
<circle cx="381" cy="151.2" r=".5"/>
</g>
<path d="M193.5 68.6a5.1 5.1 0 0 1 5.5-.8 5.1 5.1 0 0 1 3 4.6v10.2h-10.2v-10.2a5.1 5.1 0 0 1 1.7-3.8z" fill-rule="evenodd" fill="#c8c8aa" stroke="#800000" stroke-width=".4"/>
<path d="M196.9 62.3v5.1M191.8 82.6v5.1M194.4 82.6v5.1M199.4 82.6v5.1M202 82.6v5.1" fill="none" stroke="#800000" stroke-width=".4"/>
<g fill="#004000" stroke="#004000" stroke-width=".4">
<circle cx="397.5" cy="146.1" r=".5"/>
<circle cx="388.6" cy="143.6" r=".5"/>
<circle cx="344.2" cy="141" r=".5"/>
<circle cx="339.1" cy="138.5" r=".5"/>
</g>
<path d="M186.9 35.9l2.4-1.6a9.6 9.6 0 0 1 5.1 8.7v6.6a3.5 3.5 0 0 0-3.2-2.4 7.2 7.2 0 0 0-6.6 1.4l-.4 1v-6.6a9.7 9.7 0 0 1 2.7-7.1z" fill-rule="evenodd" fill="#c8c8aa" stroke="#800000" stroke-width=".4"/>
<path d="M189.3 29.3v5M186.7 47.6v7.1M191.8 47.6v7.1" fill="none" stroke="#800000" stroke-width=".4"/>
<path d="M191.8 22.9h2.6v2.6h-2.6z" fill="#c8c8aa" stroke="#800000" stroke-width=".4"/>
<path d="M189.3 24.2h2.5" fill="none" stroke="#800000" stroke-width=".4"/>
<path d="M213.8 68.6a5.2 5.2 0 0 1 5.5-.8 5.2 5.2 0 0 1 3 4.6v10.2h-10.2v-10.2a5.1 5.1 0 0 1 1.7-3.8z" fill-rule="evenodd" fill="#c8c8aa" stroke="#800000" stroke-width=".4"/>
<path d="M217.2 62.3v5.1M214.7 82.6v5.1M217.2 82.6v5.1M219.8 82.6v5.1" fill="none" stroke="#800000" stroke-width=".4"/>
<g fill="#004000" stroke="#004000" stroke-width=".4">
<circle cx="397.5" cy="133.4" r=".5"/>
<circle cx="346.7" cy="130.9" r=".5"/>
<circle cx="344.2" cy="128.3" r=".5"/>
</g>
<path d="M229.1 68.6a5.1 5.1 0 0 1 5.4-.8 5.1 5.1 0 0 1 3 4.6v10.2h-10.1v-10.2a5.1 5.1 0 0 1 1.7-3.8z" fill-rule="evenodd" fill="#c8c8aa" stroke="#800000" stroke-width=".4"/>
<path d="M232.5 62.3v5.1M227.4 82.6v5.1M229.9 82.6v5.1M235 82.6v5.1M237.5 82.6v5.1" fill="none" stroke="#800000" stroke-width=".4"/>
<g fill="#004000" stroke="#004000" stroke-width=".4">
<circle cx="351.8" cy="123.2" r=".5"/>
<circle cx="388.6" cy="120.7" r=".5"/>
<circle cx="381" cy="118.2" r=".5"/>
<circle cx="373.4" cy="115.6" r=".5"/>
</g>
<path d="M222.4 35.9l2.4-1.6a9.6 9.6 0 0 1 5.1 8.7v6.6a3.5 3.5 0 0 0-3.1-2.4 7.2 7.2 0 0 0-6.7 1.4l-.3 1v-6.6a9.7 9.7 0 0 1 2.6-7.1z" fill-rule="evenodd" fill="#c8c8aa" stroke="#800000" stroke-width=".4"/>
<path d="M224.8 29.3v5M222.3 47.6v7.1M227.4 47.6v7.1" fill="none" stroke="#800000" stroke-width=".4"/>
<path d="M227.4 22.9h2.5v2.6h-2.5z" fill="#c8c8aa" stroke="#800000" stroke-width=".4"/>
<path d="M224.8 24.2h2.6" fill="none" stroke="#800000" stroke-width=".4"/>
<path d="M249.4 35.5a5.1 5.1 0 0 1 5.5-.7 5.1 5.1 0 0 1 3 4.6v10.2h-10.2v-10.2a5.2 5.2 0 0 1 1.7-3.9z" fill-rule="evenodd" fill="#c8c8aa" stroke="#800000" stroke-width=".4"/>
<path d="M252.8 29.3v5M250.2 49.6v5.1M252.8 49.6v5.1M255.3 49.6v5.1" fill="none" stroke="#800000" stroke-width=".4"/>
<path d="M258 77.3l2.4-1.8a9.6 9.6 0 0 1 5.1 8.6v6.6a3.2 3.2 0 0 0-3.2-2.4 7.7 7.7 0 0 0-6.6 1.4l-.4 1v-6.6a9.9 9.9 0 0 1 2.7-6.8z" fill-rule="evenodd" fill="#c8c8aa" stroke="#800000" stroke-width=".4"/>
<path d="M260.4 69.9v5.6M255.8 92a5.1 5.1 0 0 1 6.2-2.4 3.9 3.9 0 0 1 3 2.4M257.9 90v5.3M262.9 90v5.3" fill="none" stroke="#800000" stroke-width=".4"/>
<path d="M255.3 22.9h2.6v2.6h-2.6z" fill="#c8c8aa" stroke="#800000" stroke-width=".4"/>
<path d="M252.8 24.2h2.5" fill="none" stroke="#800000" stroke-width=".4"/>
<g fill="#004000" stroke="#004000" stroke-width=".4">
<circle cx="351.8" cy="110.5" r=".5"/>
<circle cx="388.6" cy="108" r=".5"/>
<circle cx="344.2" cy="105.5" r=".5"/>
<circle cx="339.1" cy="102.9" r=".5"/>
</g>
<path d="M277.3 68.6a5.2 5.2 0 0 1 5.5-.8 5.2 5.2 0 0 1 3 4.6v10.2h-10.2v-10.2a5.1 5.1 0 0 1 1.7-3.8z" fill-rule="evenodd" fill="#c8c8aa" stroke="#800000" stroke-width=".4"/>
<path d="M280.7 62.3v5.1M278.2 82.6v5.1M280.7 82.6v5.1M283.3 82.6v5.1" fill="none" stroke="#800000" stroke-width=".4"/>
<g fill="#004000" stroke="#004000" stroke-width=".4">
<circle cx="351.8" cy="100.4" r=".5"/>
<circle cx="344.2" cy="97.8" r=".5"/>
<circle cx="339.1" cy="95.3" r=".5"/>
</g>
<path d="M292.6 68.6a5.1 5.1 0 0 1 5.4-.8 5.1 5.1 0 0 1 3 4.6v10.2h-10.1v-10.2a5.1 5.1 0 0 1 1.7-3.8z" fill-rule="evenodd" fill="#c8c8aa" stroke="#800000" stroke-width=".4"/>
<path d="M296 62.3v5.1M293.4 82.6v5.1M298.5 82.6v5.1" fill="none" stroke="#800000" stroke-width=".4"/>
<g fill="#004000" stroke="#004000" stroke-width=".4">
<circle cx="351.8" cy="92.8" r=".5"/>
<circle cx="346.7" cy="90.2" r=".5"/>
</g>
<path d="M285.9 35.9l2.4-1.6a9.6 9.6 0 0 1 5.1 8.7v6.6a3.5 3.5 0 0 0-3.1-2.4 7.2 7.2 0 0 0-6.7 1.4l-.3 1v-6.6a9.7 9.7 0 0 1 2.6-7.1z" fill-rule="evenodd" fill="#c8c8aa" stroke="#800000" stroke-width=".4"/>
<path d="M288.3 29.3v5M285.8 47.6v7.1M290.9 47.6v7.1" fill="none" stroke="#800000" stroke-width=".4"/>
<path d="M290.9 22.9h2.5v2.6h-2.5z" fill="#c8c8aa" stroke="#800000" stroke-width=".4"/>
<path d="M288.3 24.2h2.6" fill="none" stroke="#800000" stroke-width=".4"/>
<g fill="#004000" stroke="#004000" stroke-width=".4">
<circle cx="379.7" cy="311.2" r=".5"/>
<circle cx="382.3" cy="321.4" r=".5"/>
<circle cx="384.8" cy="331.5" r=".5"/>
<circle cx="377.2" cy="341.7" r=".5"/>
<circle cx="334" cy="323.9" r=".5"/>
<circle cx="374.7" cy="321.4" r=".5"/>
<circle cx="336.6" cy="329" r=".5"/>
<circle cx="372.1" cy="341.7" r=".5"/>
</g>
<path d="M194.4 417.9h10.1v10.1a5.1 5.1 0 0 1-5.1 5.1 5.1 5.1 0 0 1-5-5.1z" fill-rule="evenodd" fill="#c8c8aa" stroke="#800000" stroke-width=".4"/>
<path d="M196.9 412.8v5.1M199.4 412.8v5.1M202 412.8v5.1M199.4 433.1v5.1" fill="none" stroke="#800000" stroke-width=".4"/>
<path d="M202 376.7a3.2 3.2 0 0 0 3.1 2.4 7.7 7.7 0 0 0 6.6-1.3l.4-1.1v6.6a9.5 9.5 0 0 1-5 8.7 9.5 9.5 0 0 1-5.1-8.7z" fill-rule="evenodd" fill="#c8c8aa" stroke="#800000" stroke-width=".4"/>
<path d="M202.5 375.5a5.2 5.2 0 0 0 6.2 2.3 3.9 3.9 0 0 0 2.9-2.3M204.5 372.2v5.3M209.6 372.2v5.3M207.1 392v5.6" fill="none" stroke="#800000" stroke-width=".4"/>
<path d="M202 442h2.5v2.6h-2.5z" fill="#c8c8aa" stroke="#800000" stroke-width=".4"/>
<path d="M199.4 443.3h2.6" fill="none" stroke="#800000" stroke-width=".4"/>
<path d="M219.8 417.9h10.1v10.1a5.1 5.1 0 0 1-5.1 5.1 5.1 5.1 0 0 1-5-5.1z" fill-rule="evenodd" fill="#c8c8aa" stroke="#800000" stroke-width=".4"/>
<path d="M222.3 412.8v5.1M224.8 412.8v5.1M227.4 412.8v5.1M224.8 433.1v5.1" fill="none" stroke="#800000" stroke-width=".4"/>
<path d="M235 417.9h10.2v10.1a5.1 5.1 0 0 1-5.1 5.1 5.1 5.1 0 0 1-5.1-5.1z" fill-rule="evenodd" fill="#c8c8aa" stroke="#800000" stroke-width=".4"/>
<path d="M235 412.8v5.1M237.5 412.8v5.1M242.6 412.8v5.1M245.2 412.8v5.1M240.1 433.1v5.1" fill="none" stroke="#800000" stroke-width=".4"/>
<path d="M227.4 450.9a3.2 3.2 0 0 0 3 2.3 7.6 7.6 0 0 0 6.7-1.4l.4-.9v6.6a9.4 9.4 0 0 1-5 8.6 9 9 0 0 1-5.1-8.6z" fill-rule="evenodd" fill="#c8c8aa" stroke="#800000" stroke-width=".4"/>
<path d="M229.9 445.8v7.1M235 445.8v7.1M232.5 466.1v5.1" fill="none" stroke="#800000" stroke-width=".4"/>
<path d="M235 475h2.5v2.6h-2.5z" fill="#c8c8aa" stroke="#800000" stroke-width=".4"/>
<path d="M232.5 476.3h2.5" fill="none" stroke="#800000" stroke-width=".4"/>
<g fill="#004000" stroke="#004000" stroke-width=".4">
<circle cx="407.7" cy="351.8" r=".5"/>
<circle cx="398.8" cy="354.4" r=".5"/>
<circle cx="344.2" cy="356.9" r=".5"/>
<circle cx="339.1" cy="359.5" r=".5"/>
<circle cx="407.7" cy="364.5" r=".5"/>
<circle cx="346.7" cy="367.1" r=".5"/>
<circle cx="391.2" cy="369.6" r=".5"/>
<circle cx="407.7" cy="374.7" r=".5"/>
<circle cx="398.8" cy="377.2" r=".5"/>
<circle cx="344.2" cy="379.8" r=".5"/>
<circle cx="339.1" cy="382.3" r=".5"/>
</g>
<path d="M255.3 417.9h10.2v10.1a5.1 5.1 0 0 1-5.1 5.1 5.1 5.1 0 0 1-5.1-5.1z" fill-rule="evenodd" fill="#c8c8aa" stroke="#800000" stroke-width=".4"/>
<path d="M257.9 412.8v5.1M260.4 412.8v5.1M262.9 412.8v5.1M260.4 433.1v5.1" fill="none" stroke="#800000" stroke-width=".4"/>
<path d="M283.3 417.9h10.1v10.1a5.1 5.1 0 0 1-5.1 5.1 5.1 5.1 0 0 1-5-5.1z" fill-rule="evenodd" fill="#c8c8aa" stroke="#800000" stroke-width=".4"/>
<path d="M285.8 412.8v5.1M288.3 412.8v5.1M290.9 412.8v5.1M288.3 433.1v5.1" fill="none" stroke="#800000" stroke-width=".4"/>
<g fill="#004000" stroke="#004000" stroke-width=".4">
<circle cx="407.7" cy="387.4" r=".5"/>
<circle cx="346.7" cy="389.9" r=".5"/>
<circle cx="344.2" cy="392.5" r=".5"/>
<circle cx="351.8" cy="397.6" r=".5"/>
<circle cx="398.8" cy="400.1" r=".5"/>
<circle cx="391.2" cy="402.6" r=".5"/>
</g>
<path d="M262.9 442h2.6v2.6h-2.6z" fill="#c8c8aa" stroke="#800000" stroke-width=".4"/>
<path d="M260.4 443.3h2.5" fill="none" stroke="#800000" stroke-width=".4"/>
<path d="M290.9 442h2.5v2.6h-2.5z" fill="#c8c8aa" stroke="#800000" stroke-width=".4"/>
<path d="M288.3 443.3h2.6" fill="none" stroke="#800000" stroke-width=".4"/>
<path d="M204.5 186.7h12.7v10.2h-12.7z" fill="#c8c8aa" stroke="#800000" stroke-width=".4"/>
<path d="M216 189.3h-1.3v5.1h-3.8v-5.1h-3.8v5.1h-1.3M217.2 191.8h5.1" fill="none" stroke="#800000" stroke-width=".4"/>
<circle cx="222.3" cy="191.8" r=".5" fill="#004000" stroke="#004000" stroke-width=".4"/>
<g font-size="3.5">
<text x="184.6" y="22.1">HEATING</text>
<text x="217.3" y="22.1">WASHING-W</text>
<text x="245.1" y="22.1">DRAINING-W</text>
<text x="282.3" y="22.1">DRYING-W</text>
<text x="150.8" y="55.1">WATER-W</text>
<text x="138.3" y="185.2">DOOR</text>
<text x="306" y="185.9">U1</text>
<text x="138.3" y="205.5">WATER</text>
<text x="201.8" y="215.7">ON/OFF</text>
<text x="138.3" y="225.8">HOT/COLD</text>
<text x="306" y="315.5">U10</text>
<text x="201.8" y="441.2">WATER-C</text>
<text x="262.8" y="441.2">DRAINING-C</text>
<text x="290.7" y="441.2">DRYING-C</text>
<text x="234.9" y="474.2">WASHING-C</text>
</g>
<g font-size="2.5" fill="#800000">
<text x="192.4" y="24.9">?</text>
<text x="228" y="24.9">?</text>
<text x="255.9" y="24.9">?</text>
<text x="291.5" y="24.9">?</text>
<text x="159.4" y="58">?</text>
<text x="337.4" y="59.1" transform="rotate(-90 337.4 59.1)">?</text>
<text x="342.5" y="59.1" transform="rotate(-90 342.5 59.1)">?</text>
<text x="347.6" y="59.1" transform="rotate(-90 347.6 59.1)">?</text>
<text x="353.9" y="59.1" transform="rotate(-90 353.9 59.1)">?</text>
<text x="374.2" y="59.1" transform="rotate(-90 374.2 59.1)">?</text>
<text x="381.9" y="59.1" transform="rotate(-90 381.9 59.1)">?</text>
<text x="389.5" y="59.1" transform="rotate(-90 389.5 59.1)">?</text>
<text x="398.4" y="59.1" transform="rotate(-90 398.4 59.1)">?</text>
<text x="335.8" y="418.5" transform="rotate(90 335.8 418.5)">?</text>
<text x="340.8" y="418.5" transform="rotate(90 340.8 418.5)">?</text>
<text x="346" y="418.5" transform="rotate(90 346 418.5)">?</text>
<text x="352.3" y="418.5" transform="rotate(90 352.3 418.5)">?</text>
<text x="382.8" y="418.5" transform="rotate(90 382.8 418.5)">?</text>
<text x="390.4" y="418.5" transform="rotate(90 390.4 418.5)">?</text>
<text x="398" y="418.5" transform="rotate(90 398 418.5)">?</text>
<text x="406.9" y="418.5" transform="rotate(90 406.9 418.5)">?</text>
<text x="202.6" y="444.1">?</text>
<text x="263.6" y="444.1">?</text>
<text x="291.5" y="444.1">?</text>
<text x="235.6" y="477.1">?</text>
</g>
<g font-size="2.4">
<text x="188.9" y="31.8" transform="rotate(-90 188.9 31.8)">3</text>
<text x="224.4" y="31.8" transform="rotate(-90 224.4 31.8)">11</text>
<text x="252.4" y="31.8" transform="rotate(-90 252.4 31.8)">12</text>
<text x="287.9" y="31.8" transform="rotate(-90 287.9 31.8)">6</text>
<text x="186.3" y="53.2" transform="rotate(-90 186.3 53.2)">1</text>
<text x="191.4" y="53.2" transform="rotate(-90 191.4 53.2)">2</text>
<text x="249.8" y="53.2" transform="rotate(-90 249.8 53.2)">1</text>
<text x="252.4" y="53.2" transform="rotate(-90 252.4 53.2)">2</text>
<text x="285.4" y="53.2" transform="rotate(-90 285.4 53.2)">4</text>
<text x="290.5" y="53.2" transform="rotate(-90 290.5 53.2)">5</text>
<text x="221.9" y="54.4" transform="rotate(-90 221.9 54.4)">12</text>
<text x="227" y="54.4" transform="rotate(-90 227 54.4)">13</text>
<text x="254.9" y="54.4" transform="rotate(-90 254.9 54.4)">13</text>
<text x="155.9" y="64.8" transform="rotate(-90 155.9 64.8)">12</text>
<text x="181.3" y="64.8" transform="rotate(-90 181.3 64.8)">6</text>
<text x="196.5" y="64.8" transform="rotate(-90 196.5 64.8)">8</text>
<text x="216.8" y="64.8" transform="rotate(-90 216.8 64.8)">8</text>
<text x="232.1" y="64.8" transform="rotate(-90 232.1 64.8)">6</text>
<text x="280.3" y="64.8" transform="rotate(-90 280.3 64.8)">6</text>
<text x="295.6" y="64.8" transform="rotate(-90 295.6 64.8)">3</text>
<text x="153.3" y="86.3" transform="rotate(-90 153.3 86.3)">1</text>
<text x="155.9" y="86.3" transform="rotate(-90 155.9 86.3)">2</text>
<text x="158.4" y="87.4" transform="rotate(-90 158.4 87.4)">13</text>
<text x="178.7" y="86.3" transform="rotate(-90 178.7 86.3)">3</text>
<text x="181.3" y="86.3" transform="rotate(-90 181.3 86.3)">4</text>
<text x="183.8" y="86.3" transform="rotate(-90 183.8 86.3)">5</text>
<text x="191.4" y="86.3" transform="rotate(-90 191.4 86.3)">9</text>
<text x="194" y="87.4" transform="rotate(-90 194 87.4)">10</text>
<text x="199" y="87.4" transform="rotate(-90 199 87.4)">12</text>
<text x="201.6" y="87.4" transform="rotate(-90 201.6 87.4)">13</text>
<text x="214.3" y="86.2" transform="rotate(-90 214.3 86.2)">9</text>
<text x="216.8" y="87.4" transform="rotate(-90 216.8 87.4)">10</text>
<text x="219.4" y="87.3" transform="rotate(-90 219.4 87.3)">11</text>
<text x="227" y="86.3" transform="rotate(-90 227 86.3)">1</text>
<text x="229.5" y="86.3" transform="rotate(-90 229.5 86.3)">2</text>
<text x="234.6" y="86.2" transform="rotate(-90 234.6 86.2)">4</text>
<text x="237.1" y="86.2" transform="rotate(-90 237.1 86.2)">5</text>
<text x="277.8" y="86.2" transform="rotate(-90 277.8 86.2)">3</text>
<text x="280.3" y="86.3" transform="rotate(-90 280.3 86.3)">4</text>
<text x="282.9" y="86.3" transform="rotate(-90 282.9 86.3)">5</text>
<text x="293" y="86.3" transform="rotate(-90 293 86.3)">1</text>
<text x="298.1" y="86.2" transform="rotate(-90 298.1 86.2)">2</text>
<text x="358.3" y="178.7">1</text>
<text x="369.6" y="178.7">2</text>
<text x="241.5" y="191.4">9</text>
<text x="301.3" y="188.9">14</text>
<text x="302.4" y="191.4">1</text>
<text x="307.4" y="190.1">CKA</text>
<text x="322" y="190.1">QA</text>
<text x="329" y="188.9">12</text>
<text x="329" y="191.4">9</text>
<text x="358.3" y="188.9">3</text>
<text x="369.6" y="188.9">4</text>
<text x="240.3" y="194">10</text>
<text x="240.5" y="196.5">11</text>
<text x="262.9" y="194">8</text>
<text x="307.4" y="192.6">CKB</text>
<text x="321.9" y="195.2">QC</text>
<text x="321.9" y="197.7">QD</text>
<text x="322" y="192.6">QB</text>
<text x="329" y="194">8</text>
<text x="329" y="196.5">11</text>
<text x="272" y="201.6">1</text>
<text x="302.4" y="199">2</text>
<text x="302.4" y="201.6">3</text>
<text x="307.4" y="200.2">R0(1)</text>
<text x="307.4" y="202.8">R0(2)</text>
<text x="358.3" y="199">5</text>
<text x="369.6" y="199">6</text>
<text x="166.7" y="209.2">13</text>
<text x="167.8" y="204.1">1</text>
<text x="167.8" y="206.7">2</text>
<text x="189.3" y="206.7">12</text>
<text x="272" y="204.1">2</text>
<text x="272" y="209.2">4</text>
<text x="293.4" y="206.7">6</text>
<text x="305.9" y="206.7">7493</text>
<text x="357.2" y="209.2">13</text>
<text x="369.6" y="209.2">12</text>
<text x="272" y="211.7">5</text>
<text x="226.2" y="227">9</text>
<text x="183.1" y="232.1">1</text>
<text x="225.1" y="232.1">10</text>
<text x="247.7" y="229.5">8</text>
<text x="183.1" y="234.6">2</text>
<text x="183.1" y="239.7">4</text>
<text x="204.5" y="237.1">6</text>
<text x="183.1" y="242.2">5</text>
<text x="183.1" y="280.3">4</text>
<text x="183.1" y="277.8">5</text>
<text x="183.1" y="287.9">1</text>
<text x="183.1" y="285.4">2</text>
<text x="204.5" y="282.9">6</text>
<text x="226.2" y="287.9">5</text>
<text x="226.2" y="293">4</text>
<text x="247.7" y="290.5">6</text>
<text x="138.9" y="305.7">11</text>
<text x="151.2" y="305.7">10</text>
<text x="166.7" y="310.8">13</text>
<text x="270.8" y="310.8">12</text>
<text x="270.8" y="308.3">13</text>
<text x="357.2" y="310.8">13</text>
<text x="369.6" y="310.8">12</text>
<text x="167.8" y="315.9">1</text>
<text x="167.8" y="313.3">2</text>
<text x="189.3" y="313.3">12</text>
<text x="270.8" y="315.9">10</text>
<text x="293.4" y="313.3">8</text>
<text x="240.5" y="323.5">11</text>
<text x="272" y="318.4">9</text>
<text x="302.4" y="321">2</text>
<text x="302.4" y="318.4">3</text>
<text x="307.4" y="322.2">R0(1)</text>
<text x="307.4" y="319.6">R0(2)</text>
<text x="329" y="323.5">11</text>
<text x="358.3" y="321">5</text>
<text x="369.6" y="321">6</text>
<text x="240.3" y="326">10</text>
<text x="241.5" y="328.6">9</text>
<text x="262.9" y="326">8</text>
<text x="302.4" y="328.6">1</text>
<text x="307.4" y="329.8">CKB</text>
<text x="321.9" y="327.2">QC</text>
<text x="321.9" y="324.7">QD</text>
<text x="322" y="329.8">QB</text>
<text x="329" y="328.6">9</text>
<text x="329" y="326">8</text>
<text x="301.3" y="331.1">14</text>
<text x="307.4" y="332.3">CKA</text>
<text x="322" y="332.3">QA</text>
<text x="329" y="331.1">12</text>
<text x="358.3" y="331.1">3</text>
<text x="369.6" y="331.1">4</text>
<text x="305.9" y="336.3">7493</text>
<text x="358.3" y="341.3">1</text>
<text x="369.6" y="341.3">2</text>
<text x="196.5" y="415.3" transform="rotate(-90 196.5 415.3)">3</text>
<text x="199" y="415.3" transform="rotate(-90 199 415.3)">4</text>
<text x="201.6" y="415.3" transform="rotate(-90 201.6 415.3)">5</text>
<text x="221.9" y="415.3" transform="rotate(-90 221.9 415.3)">9</text>
<text x="224.4" y="415.3" transform="rotate(-90 224.4 415.3)">10</text>
<text x="227" y="415.3" transform="rotate(-90 227 415.3)">11</text>
<text x="234.6" y="415.3" transform="rotate(-90 234.6 415.3)">9</text>
<text x="237.1" y="415.3" transform="rotate(-90 237.1 415.3)">10</text>
<text x="242.2" y="415.3" transform="rotate(-90 242.2 415.3)">12</text>
<text x="244.8" y="415.3" transform="rotate(-90 244.8 415.3)">13</text>
<text x="257.5" y="415.3" transform="rotate(-90 257.5 415.3)">13</text>
<text x="260" y="415.3" transform="rotate(-90 260 415.3)">2</text>
<text x="262.5" y="415.3" transform="rotate(-90 262.5 415.3)">1</text>
<text x="285.4" y="415.3" transform="rotate(-90 285.4 415.3)">5</text>
<text x="287.9" y="415.3" transform="rotate(-90 287.9 415.3)">4</text>
<text x="290.5" y="415.3" transform="rotate(-90 290.5 415.3)">3</text>
<text x="199" y="436.8" transform="rotate(-90 199 436.8)">6</text>
<text x="224.4" y="436.8" transform="rotate(-90 224.4 436.8)">8</text>
<text x="239.7" y="436.8" transform="rotate(-90 239.7 436.8)">8</text>
<text x="260" y="438" transform="rotate(-90 260 438)">12</text>
<text x="287.9" y="436.8" transform="rotate(-90 287.9 436.8)">6</text>
<text x="229.5" y="448.4" transform="rotate(-90 229.5 448.4)">1</text>
<text x="234.6" y="448.4" transform="rotate(-90 234.6 448.4)">2</text>
<text x="232.1" y="469.8" transform="rotate(-90 232.1 469.8)">3</text>
</g>
</svg>
